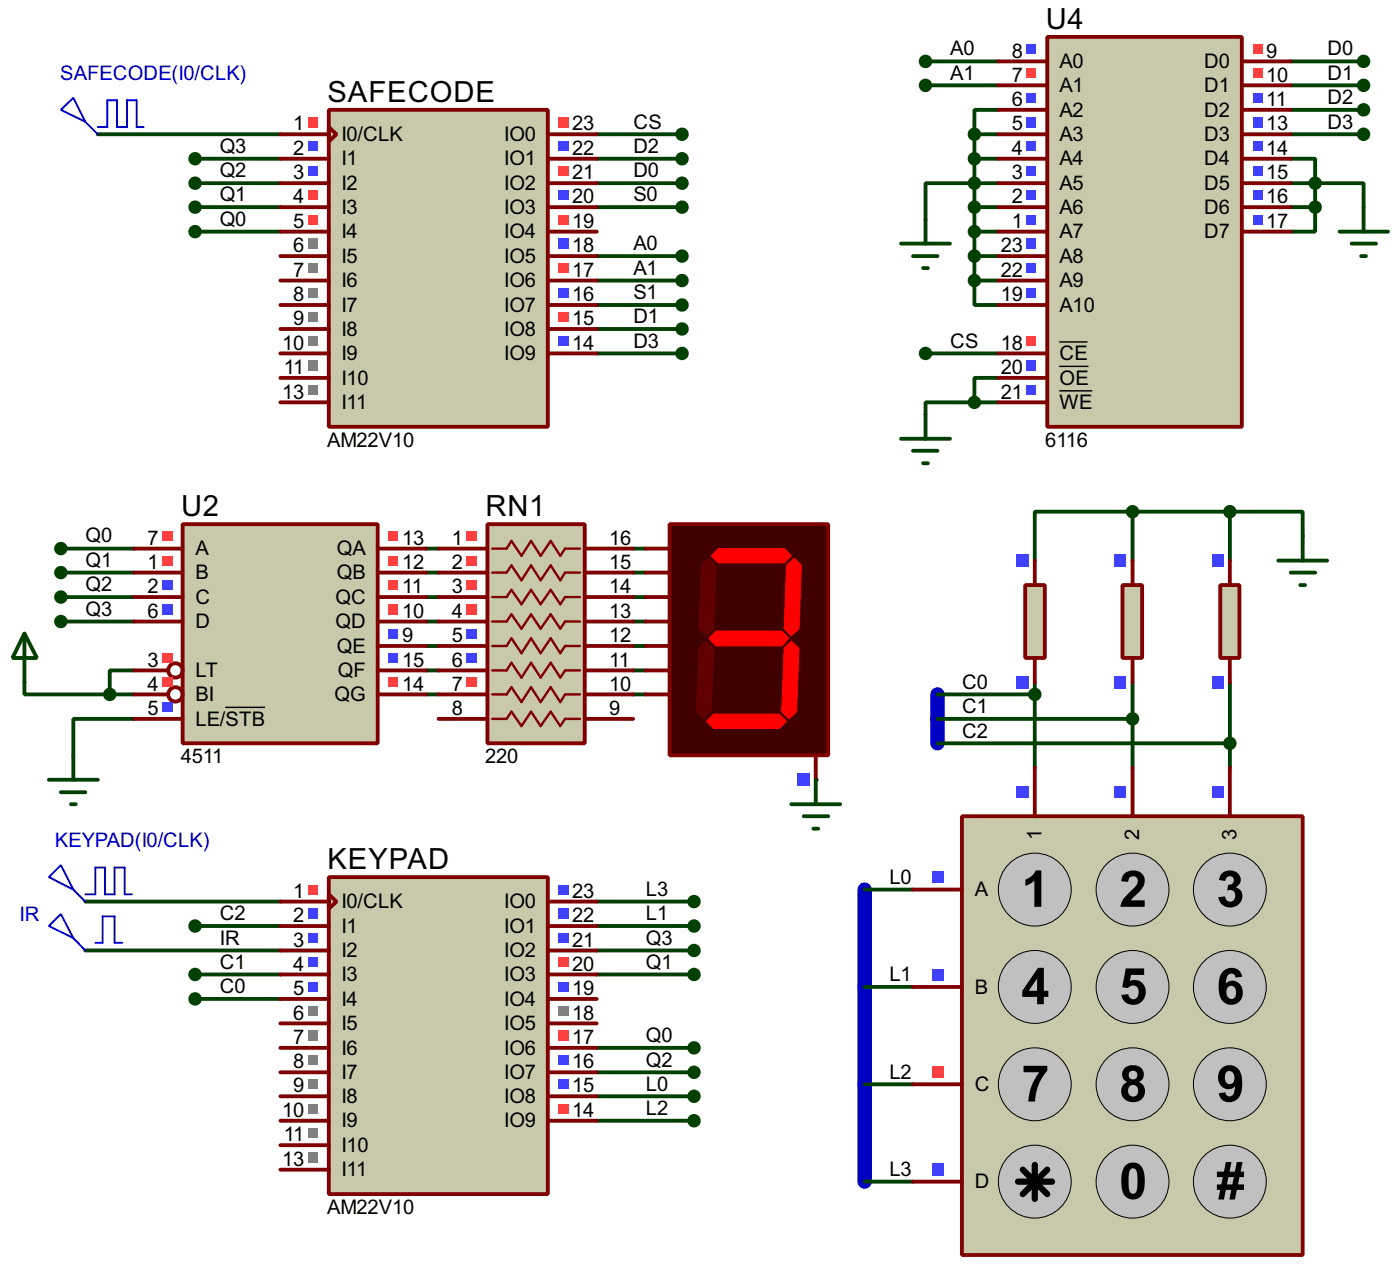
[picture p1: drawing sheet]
<svg xmlns="http://www.w3.org/2000/svg" width="146mm" height="133mm" viewBox="0 0 146 133" stroke-linecap="round" stroke-linejoin="round" font-family="sans-serif">
<path d="M97.8 72.4v5.1M90.2 92.8v30.4" fill="none" stroke="#0000c0" stroke-width="1.5"/>
<g fill="none" stroke="#004000" stroke-width=".4">
<path d="M10.2 14h19.1M20.4 16.6h8.9M20.4 19.1h8.9M62.3 14h8.9M62.3 16.6h8.9M62.3 19.1h8.9M96.6 6.4h7.6M96.6 8.9h7.6M101.7 14h2.5M101.7 16.6h2.5M101.7 14v15.3M104.2 11.5h-2.5v2.5"/>
<path d="M104.2 19.1h-7.6v3.8M134.7 16.6h2.5v2.5M134.7 14h7.6M134.7 19.1h2.5M134.7 6.4h7.6M134.7 8.9h7.6M134.7 11.5h7.6M137.2 19.1h5.1v2.5M137.2 19.1v2.5M20.4 21.6h8.9M20.4 24.2h8.9M62.3 21.6h8.9"/>
<path d="M62.3 26.7h8.9M62.3 29.3h8.9M62.3 31.8h8.9M62.3 34.3h8.9M62.3 36.9h8.9M96.6 36.9h7.6M101.7 29.3v2.5h2.5M101.7 21.6h2.5M101.7 24.2h2.5M101.7 26.7h2.5M101.7 29.3h2.5M104.2 39.4h-2.5v2.6"/>
<path d="M134.7 21.6h2.5M137.2 21.6v2.6h-2.5M6.4 57.2h7.6M6.4 59.7h7.6M44.5 57.2h1.3M44.5 59.7h1.3M66.1 57.2h1.3M66.1 59.7h1.3M101.7 42h-5.1v1.2M101.7 42h2.5M118.2 53.4h-10.2v5.1M118.2 53.4v5.1"/>
<path d="M118.2 53.4h10.1M128.3 53.4h7.6v2.5M128.3 53.4v5.1M6.4 62.3h7.6M6.4 64.8h7.6M14 75h-6.3v3.8M14 69.9h-2.5v2.5h2.5M44.5 72.4h1.3M44.5 62.3h1.3M44.5 64.8h1.3M44.5 67.4h1.3M44.5 69.9h1.3"/>
<path d="M66.1 72.4h1.3M66.1 62.3h1.3M66.1 64.8h1.3M66.1 67.4h1.3M66.1 69.9h1.3M97.8 72.4h10.2M97.8 77.5h30.5M97.8 75h20.4M108 71.2v8.9M118.2 71.2v8.9M128.3 71.2v8.9M8.9 94h20.4"/>
<path d="M8.9 99.1h20.4M20.4 96.6h8.9M62.3 94h10.1M62.3 96.6h10.1M62.3 99.1h10.1M90.2 92.8h5.1M20.4 101.6h8.9M20.4 104.2h8.9M62.3 101.6h10.1M62.3 109.3h10.1M62.3 111.8h10.1M62.3 114.3h10.1"/>
<path d="M62.3 116.9h10.1M90.2 113.1h5.1M90.2 102.9h5.1M90.2 123.2h5.1"/>
</g>
<circle cx="85.1" cy="81.3" r=".2" fill="#004000"/>
<path d="M2.6 71.2v1.2h8.9" fill="none" stroke="#004000" stroke-width=".4"/>
<path d="M34.3 11.5h22.9v33h-22.9z" fill="#c8c8aa" stroke="#800000" stroke-width=".4"/>
<g fill="none" stroke="#800000" stroke-width=".4">
<path d="M29.3 14h5M29.3 16.6h5M29.3 19.1h5M34.3 13.3l.8 .7-.8 .8zM57.2 14h5.1M57.2 16.6h5.1M57.2 19.1h5.1M29.3 21.6h5M29.3 24.2h5M29.3 26.7h5M29.3 29.3h5M29.3 31.8h5"/>
<path d="M29.3 34.3h5M29.3 36.9h5M29.3 39.4h5M57.2 21.6h5.1M57.2 24.2h5.1M57.2 26.7h5.1M57.2 29.3h5.1M57.2 31.8h5.1M57.2 34.3h5.1M57.2 36.9h5.1M29.3 42h5"/>
</g>
<path d="M32.2 12.2h1v1.1h-1z" fill="#ff4040"/>
<g fill="#4040ff">
<path d="M32.2 14.8h1v1h-1z"/>
<path d="M32.2 17.3h1v1h-1z"/>
</g>
<g fill="#ff4040">
<path d="M32.2 19.9h1v1h-1z"/>
<path d="M32.2 22.4h1v1h-1z"/>
</g>
<g fill="#808080">
<path d="M32.2 24.9h1v1.1h-1z"/>
<path d="M32.2 27.5h1v1h-1z"/>
<path d="M32.2 30h1v1h-1z"/>
<path d="M32.2 32.6h1v1h-1z"/>
<path d="M32.2 35.1h1v1h-1z"/>
<path d="M32.2 37.6h1v1.1h-1z"/>
<path d="M32.2 40.2h1v1h-1z"/>
</g>
<path d="M58.3 12.2h1.1v1.1h-1.1z" fill="#ff4040"/>
<path d="M58.3 14.8h1.1v1h-1.1z" fill="#4040ff"/>
<path d="M58.3 17.3h1.1v1h-1.1z" fill="#ff4040"/>
<path d="M58.3 19.9h1.1v1h-1.1z" fill="#4040ff"/>
<path d="M58.3 22.4h1.1v1h-1.1z" fill="#ff4040"/>
<path d="M58.3 24.9h1.1v1.1h-1.1z" fill="#4040ff"/>
<path d="M58.3 27.5h1.1v1h-1.1z" fill="#ff4040"/>
<path d="M58.3 30h1.1v1h-1.1z" fill="#4040ff"/>
<path d="M58.3 32.6h1.1v1h-1.1z" fill="#ff4040"/>
<path d="M58.3 35.1h1.1v1h-1.1z" fill="#4040ff"/>
<path d="M6.4 11.5l1.3-1.3 1.2 2.5zM8.9 12.7l1.3 1.3M10.2 13.3h1v-2.8h1v2.8h1.1v-2.8h1v2.8h.7" fill="none" stroke="#0000c0" stroke-width=".2"/>
<g fill="#004000" stroke="#004000" stroke-width=".4">
<circle cx="20.3" cy="16.6" r=".5"/>
<circle cx="20.3" cy="19.1" r=".5"/>
<circle cx="20.3" cy="21.6" r=".5"/>
<circle cx="20.3" cy="24.2" r=".5"/>
<circle cx="71.1" cy="14" r=".5"/>
<circle cx="71.1" cy="16.6" r=".5"/>
<circle cx="71.1" cy="19.1" r=".5"/>
<circle cx="71.1" cy="21.6" r=".5"/>
<circle cx="71.1" cy="26.7" r=".5"/>
<circle cx="71.1" cy="29.3" r=".5"/>
<circle cx="71.1" cy="31.8" r=".5"/>
<circle cx="71.1" cy="34.3" r=".5"/>
<circle cx="71.1" cy="36.9" r=".5"/>
</g>
<path d="M109.3 3.9h20.3v40.6h-20.3z" fill="#c8c8aa" stroke="#800000" stroke-width=".4"/>
<g fill="none" stroke="#800000" stroke-width=".4">
<path d="M104.2 6.4h5.1M104.2 8.9h5.1M104.2 11.5h5.1M104.2 14h5.1M104.2 16.6h5.1M104.2 19.1h5.1M129.6 6.4h5.1M129.6 8.9h5.1M129.6 11.5h5.1M129.6 14h5.1M129.6 16.6h5.1M129.6 19.1h5.1"/>
<path d="M104.2 21.6h5.1M104.2 24.2h5.1M104.2 26.7h5.1M104.2 29.3h5.1M104.2 31.8h5.1M104.2 36.9h5.1M104.2 39.4h5.1M129.6 21.6h5.1M129.6 24.2h5.1M104.2 42h5.1"/>
</g>
<path d="M110.5 35.7h3M110.5 38.2h3.1M110.5 40.8h3.5" fill="none" stroke="#000" stroke-width=".15"/>
<path d="M107.1 4.6h1v1h-1z" fill="#4040ff"/>
<path d="M107.1 7.2h1v1h-1z" fill="#ff4040"/>
<g fill="#4040ff">
<path d="M107.1 9.7h1v1h-1z"/>
<path d="M107.1 12.2h1v1.1h-1z"/>
<path d="M107.1 14.8h1v1h-1z"/>
<path d="M107.1 17.3h1v1h-1z"/>
<path d="M107.1 19.9h1v1h-1z"/>
<path d="M107.1 22.4h1v1h-1z"/>
<path d="M107.1 24.9h1v1.1h-1z"/>
<path d="M107.1 27.5h1v1h-1z"/>
<path d="M107.1 30h1v1h-1z"/>
</g>
<path d="M107.1 35.1h1v1h-1z" fill="#ff4040"/>
<g fill="#4040ff">
<path d="M107.1 37.6h1v1.1h-1z"/>
<path d="M107.1 40.2h1v1h-1z"/>
</g>
<g fill="#ff4040">
<path d="M130.7 4.6h1v1h-1z"/>
<path d="M130.7 7.2h1v1h-1z"/>
</g>
<g fill="#4040ff">
<path d="M130.7 9.7h1v1h-1z"/>
<path d="M130.7 12.2h1v1.1h-1z"/>
<path d="M130.7 14.8h1v1h-1z"/>
<path d="M130.7 17.3h1v1h-1z"/>
<path d="M130.7 19.9h1v1h-1z"/>
<path d="M130.7 22.4h1v1h-1z"/>
</g>
<g fill="#004000" stroke="#004000" stroke-width=".4">
<circle cx="101.6" cy="29.3" r=".5"/>
<circle cx="101.6" cy="26.7" r=".5"/>
<circle cx="101.6" cy="24.2" r=".5"/>
<circle cx="101.6" cy="21.6" r=".5"/>
<circle cx="101.6" cy="19.1" r=".5"/>
<circle cx="101.6" cy="16.6" r=".5"/>
<circle cx="101.6" cy="14" r=".5"/>
<circle cx="96.5" cy="6.4" r=".5"/>
<circle cx="96.5" cy="8.9" r=".5"/>
<circle cx="142.2" cy="6.4" r=".5"/>
<circle cx="142.2" cy="8.9" r=".5"/>
<circle cx="142.2" cy="11.5" r=".5"/>
<circle cx="142.2" cy="14" r=".5"/>
<circle cx="137.2" cy="21.6" r=".5"/>
<circle cx="137.2" cy="19.1" r=".5"/>
<circle cx="101.6" cy="42" r=".5"/>
<circle cx="96.5" cy="36.9" r=".5"/>
</g>
<path d="M94 25.4h5.1M95.3 26.7h2.5M96.3 28h.5M96.6 22.9v2.5M139.8 24.2h5M141 25.4h2.6M142 26.7h.5M142.3 21.6v2.6M94 45.8h5.1M95.3 47h2.5M96.3 48.3h.5M96.6 43.2v2.6" fill="none" stroke="#004000" stroke-width=".4"/>
<path d="M34.3 91.5h22.9v33h-22.9z" fill="#c8c8aa" stroke="#800000" stroke-width=".4"/>
<g fill="none" stroke="#800000" stroke-width=".4">
<path d="M29.3 94h5M29.3 96.6h5M29.3 99.1h5M34.3 93.3l.8 .7-.8 .8zM57.2 94h5.1M57.2 96.6h5.1M57.2 99.1h5.1M29.3 101.6h5M29.3 104.2h5M29.3 106.7h5M29.3 109.3h5M29.3 111.8h5"/>
<path d="M29.3 114.3h5M29.3 116.9h5M29.3 119.4h5M57.2 101.6h5.1M57.2 104.2h5.1M57.2 106.7h5.1M57.2 109.3h5.1M57.2 111.8h5.1M57.2 114.3h5.1M57.2 116.9h5.1M29.3 122h5"/>
</g>
<path d="M32.2 92.3h1v1h-1z" fill="#ff4040"/>
<g fill="#4040ff">
<path d="M32.2 94.8h1v1h-1z"/>
<path d="M32.2 97.3h1v1h-1z"/>
<path d="M32.2 99.9h1v1h-1z"/>
<path d="M32.2 102.4h1v1h-1z"/>
</g>
<g fill="#808080">
<path d="M32.2 105h1v1h-1z"/>
<path d="M32.2 107.5h1v1h-1z"/>
<path d="M32.2 110h1v1h-1z"/>
<path d="M32.2 112.6h1v1h-1z"/>
<path d="M32.2 115.1h1v1h-1z"/>
<path d="M32.2 117.7h1v1h-1z"/>
<path d="M32.2 120.2h1v1h-1z"/>
</g>
<g fill="#4040ff">
<path d="M58.3 92.3h1.1v1h-1.1z"/>
<path d="M58.3 94.8h1.1v1h-1.1z"/>
<path d="M58.3 97.3h1.1v1h-1.1z"/>
</g>
<path d="M58.3 99.9h1.1v1h-1.1z" fill="#ff4040"/>
<path d="M58.3 102.4h1.1v1h-1.1z" fill="#4040ff"/>
<path d="M58.3 105h1.1v1h-1.1z" fill="#808080"/>
<path d="M58.3 107.5h1.1v1h-1.1z" fill="#ff4040"/>
<g fill="#4040ff">
<path d="M58.3 110h1.1v1h-1.1z"/>
<path d="M58.3 112.6h1.1v1h-1.1z"/>
</g>
<path d="M58.3 115.1h1.1v1h-1.1z" fill="#ff4040"/>
<g fill="#004000" stroke="#004000" stroke-width=".4">
<circle cx="72.4" cy="94" r=".5"/>
<circle cx="72.4" cy="96.6" r=".5"/>
<circle cx="72.4" cy="99.1" r=".5"/>
<circle cx="72.4" cy="101.6" r=".5"/>
<circle cx="72.4" cy="109.3" r=".5"/>
<circle cx="72.4" cy="111.8" r=".5"/>
<circle cx="72.4" cy="114.3" r=".5"/>
<circle cx="72.4" cy="116.9" r=".5"/>
<circle cx="20.3" cy="104.2" r=".5"/>
<circle cx="20.3" cy="101.6" r=".5"/>
<circle cx="20.3" cy="96.6" r=".5"/>
</g>
<path d="M5.1 91.5l1.3-1.3 1.3 2.6zM5.1 96.6l1.3-1.3 1.3 2.5zM7.7 92.8l1.2 1.2M7.7 97.8l1.2 1.3M8.9 93.3h1.1v-2.8h1v2.8h1v-2.8h1v2.8h.8M10 98.3h.7v-2.7h1.3v2.7h.8" fill="none" stroke="#0000c0" stroke-width=".2"/>
<path d="M100.4 85.1h35.5v45.8h-35.5z" fill="#c8c8aa" stroke="#800000" stroke-width=".4"/>
<g fill="#c0c0c0" stroke="#000" stroke-width=".1">
<circle cx="107.9" cy="92.8" r="3.8"/>
<circle cx="118.1" cy="92.8" r="3.8"/>
<circle cx="128.3" cy="92.8" r="3.8"/>
<circle cx="107.9" cy="102.9" r="3.8"/>
<circle cx="118.1" cy="102.9" r="3.8"/>
<circle cx="128.3" cy="102.9" r="3.8"/>
<circle cx="107.9" cy="113.1" r="3.8"/>
<circle cx="118.1" cy="113.1" r="3.8"/>
<circle cx="128.3" cy="113.1" r="3.8"/>
<circle cx="107.9" cy="123.2" r="3.8"/>
<circle cx="118.1" cy="123.2" r="3.8"/>
<circle cx="128.3" cy="123.2" r="3.8"/>
</g>
<path d="M106.2 123.2h3.6M106.7 122l2.6 2.5M108 121.5v3.5M109.3 122l-2.6 2.5" fill="none" stroke="#000" stroke-width=".65"/>
<path d="M95.3 92.8h5.1M108 80.1v5M118.2 80.1v5M128.3 80.1v5M95.3 102.9h5.1M95.3 113.1h5.1M95.3 123.2h5.1" fill="none" stroke="#800000" stroke-width=".4"/>
<g fill="#4040ff">
<path d="M106.1 82h1.3v1.2h-1.3z"/>
<path d="M116.3 82h1.2v1.2h-1.2z"/>
<path d="M126.4 82h1.3v1.2h-1.3z"/>
<path d="M97.2 90.9h1.3v1.2h-1.3z"/>
<path d="M97.2 101h1.3v1.3h-1.3z"/>
</g>
<path d="M97.2 111.2h1.3v1.2h-1.3z" fill="#ff4040"/>
<path d="M97.2 121.3h1.3v1.3h-1.3z" fill="#4040ff"/>
<path d="M107 61h2v7.6h-2z" fill="#c8c8aa" stroke="#800000" stroke-width=".4"/>
<path d="M108 58.5v2.5M108 68.6v2.6" fill="none" stroke="#800000" stroke-width=".4"/>
<g fill="#4040ff">
<path d="M106.1 70.5h1.3v1.3h-1.3z"/>
<path d="M106.1 57.8h1.3v1.3h-1.3z"/>
</g>
<path d="M117.1 61h2.1v7.6h-2.1z" fill="#c8c8aa" stroke="#800000" stroke-width=".4"/>
<path d="M118.2 58.5v2.5M118.2 68.6v2.6" fill="none" stroke="#800000" stroke-width=".4"/>
<g fill="#4040ff">
<path d="M116.3 70.5h1.2v1.3h-1.2z"/>
<path d="M116.3 57.8h1.2v1.3h-1.2z"/>
</g>
<path d="M127.3 61h2v7.6h-2z" fill="#c8c8aa" stroke="#800000" stroke-width=".4"/>
<path d="M128.3 58.5v2.5M128.3 68.6v2.6" fill="none" stroke="#800000" stroke-width=".4"/>
<g fill="#4040ff">
<path d="M126.4 70.5h1.3v1.3h-1.3z"/>
<path d="M126.4 57.8h1.3v1.3h-1.3z"/>
</g>
<g fill="#004000" stroke="#004000" stroke-width=".4">
<circle cx="118.1" cy="53.4" r=".5"/>
<circle cx="128.3" cy="53.4" r=".5"/>
<circle cx="107.9" cy="72.4" r=".5"/>
<circle cx="118.1" cy="75" r=".5"/>
<circle cx="128.3" cy="77.5" r=".5"/>
</g>
<path d="M133.4 58.5h5.1M134.7 59.7h2.5M135.9 55.9v2.6M135.7 61h.5" fill="none" stroke="#004000" stroke-width=".4"/>
<path d="M19.1 54.7h20.3v22.8h-20.3z" fill="#c8c8aa" stroke="#800000" stroke-width=".4"/>
<g fill="none" stroke="#800000" stroke-width=".4">
<path d="M14 57.2h5.1M14 59.7h5.1M39.4 57.2h5.1M39.4 59.7h5.1M14 62.3h5.1M14 64.8h5.1M14 69.9h3.6M14 72.4h3.6M14 75h5.1M39.4 62.3h5.1M39.4 64.8h5.1M39.4 69.9h5.1"/>
<path d="M39.4 72.4h5.1M39.4 67.4h5.1"/>
<circle cx="18.3" cy="69.9" r=".75"/>
<circle cx="18.3" cy="72.4" r=".75"/>
</g>
<path d="M23.5 73.8h4.2" fill="none" stroke="#000" stroke-width=".15"/>
<g fill="#ff4040">
<path d="M16.9 55.4h1.1v1h-1.1z"/>
<path d="M16.9 58h1.1v1h-1.1z"/>
</g>
<g fill="#4040ff">
<path d="M16.9 60.5h1.1v1h-1.1z"/>
<path d="M16.9 63h1.1v1.1h-1.1z"/>
</g>
<g fill="#ff4040">
<path d="M16.9 68.1h1.1v1h-1.1z"/>
<path d="M16.9 70.7h1.1v1h-1.1z"/>
</g>
<path d="M16.9 73.2h1.1v1h-1.1z" fill="#4040ff"/>
<g fill="#ff4040">
<path d="M40.6 55.4h1v1h-1z"/>
<path d="M40.6 58h1v1h-1z"/>
<path d="M40.6 60.5h1v1h-1z"/>
<path d="M40.6 63h1v1.1h-1z"/>
</g>
<g fill="#4040ff">
<path d="M40.6 65.6h1v1h-1z"/>
<path d="M40.6 68.1h1v1h-1z"/>
</g>
<path d="M40.6 70.7h1v1h-1z" fill="#ff4040"/>
<path d="M7.7 78.8v2.5M5.1 81.3h5.1M6.4 82.6h2.5M7.4 83.9h.5" fill="none" stroke="#004000" stroke-width=".4"/>
<g fill="#004000" stroke="#004000" stroke-width=".4">
<circle cx="11.4" cy="72.4" r=".5"/>
<circle cx="6.3" cy="57.2" r=".5"/>
<circle cx="6.3" cy="59.7" r=".5"/>
<circle cx="6.3" cy="62.3" r=".5"/>
<circle cx="6.3" cy="64.8" r=".5"/>
</g>
<path d="M50.9 54.7h10.1v22.8h-10.1z" fill="#c8c8aa" stroke="#800000" stroke-width=".4"/>
<path d="M51.4 57.2h1.5l.5-.8 1 1.6 1-1.6 1 1.6 1.1-1.6 1 1.6 .5-.8h1.5M51.4 59.7h1.5l.5-.7 1 1.5 1-1.5 1 1.5 1.1-1.5 1 1.5 .5-.8h1.5M51.4 62.3h1.5l.5-.8 1 1.5 1-1.5 1 1.5 1.1-1.5 1 1.5 .5-.7h1.5M51.4 64.8h1.5l.5-.7 1 1.5 1-1.5 1 1.5 1.1-1.5 1 1.5 .5-.8h1.5M51.4 67.4h1.5l.5-.8 1 1.5 1-1.5 1 1.5 1.1-1.5 1 1.5 .5-.7h1.5M51.4 69.9h1.5l.5-.8 1 1.6 1-1.6 1 1.6 1.1-1.6 1 1.6 .5-.8h1.5M51.4 72.4h1.5l.5-.7 1 1.5 1-1.5 1 1.5 1.1-1.5 1 1.5 .5-.8h1.5M51.4 75h1.5l.5-.8 1 1.5 1-1.5 1 1.5 1.1-1.5 1 1.5 .5-.7h1.5" fill="none" stroke="#800000" stroke-width=".25"/>
<g fill="none" stroke="#800000" stroke-width=".4">
<path d="M45.8 57.2h5.1M45.8 59.7h5.1M61 57.2h5.1M61 59.7h5.1M45.8 62.3h5.1M45.8 64.8h5.1M45.8 67.4h5.1M45.8 69.9h5.1M45.8 72.4h5.1M45.8 75h5.1M61 62.3h5.1M61 64.8h5.1"/>
<path d="M61 67.4h5.1M61 69.9h5.1M61 72.4h5.1M61 75h5.1"/>
</g>
<g fill="#ff4040">
<path d="M48.7 55.4h1v1h-1z"/>
<path d="M48.7 58h1v1h-1z"/>
<path d="M48.7 60.5h1v1h-1z"/>
<path d="M48.7 63h1v1.1h-1z"/>
</g>
<g fill="#4040ff">
<path d="M48.7 65.6h1v1h-1z"/>
<path d="M48.7 68.1h1v1h-1z"/>
</g>
<path d="M48.7 70.7h1v1h-1z" fill="#ff4040"/>
<path d="M69.9 54.7h16.5v24.1h-16.5z" fill="#400000" stroke="#800000" stroke-width=".4"/>
<g fill="#f00" stroke="#f00" stroke-width=".1">
<path d="M74.2 58l.8-.8h6.8l.8 .8-.8 .7h-6.8z" fill-rule="evenodd"/>
<path d="M82.1 59l.8-.8 .7 .8-.2 6.6-.8 .7-.8-.7z" fill-rule="evenodd"/>
<path d="M81.8 67.6l.8-.7 .8 .7-.3 6.6-.8 .8-.7-.8z" fill-rule="evenodd"/>
<path d="M73.7 75.2l.8-.7h6.8l.8 .7-.8 .8h-6.8z" fill-rule="evenodd"/>
<path d="M74.7 65.8h6.9l.7 .8-.7 .8h-6.9l-.7-.8z" fill-rule="evenodd"/>
</g>
<g fill="#600000" stroke="#600000" stroke-width=".1">
<path d="M72.9 67.6l.8-.7 .8 .7-.3 6.6-.7 .8-.8-.8z" fill-rule="evenodd"/>
<path d="M73.2 59l.8-.8 .7 .8-.2 6.6-.8 .7-.8-.7z" fill-rule="evenodd"/>
</g>
<path d="M67.4 57.2h2.5M67.4 59.7h2.5M67.4 62.3h2.5M67.4 64.8h2.5M67.4 67.4h2.5M67.4 69.9h2.5M67.4 72.4h2.5M85.1 78.8v2.5" fill="none" stroke="#800000" stroke-width=".4"/>
<path d="M83.2 80.7h1.3v1.3h-1.3z" fill="#4040ff"/>
<path d="M2.6 66.1l1.3 2.5h-2.6zM2.6 66.1v5.1M82.6 83.9h5.1M83.9 85.1h2.5M84.9 86.4h.5M85.1 81.3v2.6" fill="none" stroke="#004000" stroke-width=".4"/>
<g font-size="5.9">
<text x="106.6" y="94.5">1</text>
<text x="116.8" y="94.5">2</text>
<text x="126.9" y="94.5">3</text>
<text x="106.6" y="104.7">4</text>
<text x="116.8" y="104.7">5</text>
<text x="126.9" y="104.7">6</text>
<text x="106.6" y="114.9">7</text>
<text x="116.8" y="114.9">8</text>
<text x="126.9" y="114.9">9</text>
<text x="116.8" y="125">0</text>
<text x="126.9" y="125">#</text>
</g>
<g font-size="3.4">
<text x="109.1" y="3">U4</text>
<text x="34.2" y="10.6">SAFECODE</text>
<text x="18.9" y="53.9">U2</text>
<text x="50.7" y="53.9">RN1</text>
<text x="34.2" y="90.7">KEYPAD</text>
</g>
<g font-size="2.4">
<text x="99.1" y="5.8">A0</text>
<text x="105.6" y="6">8</text>
<text x="132.1" y="6">9</text>
<text x="138.5" y="5.8">D0</text>
<text x="99.1" y="8.3">A1</text>
<text x="105.6" y="8.5">7</text>
<text x="105.6" y="11.1">6</text>
<text x="110.5" y="7.1">A0</text>
<text x="110.5" y="9.6">A1</text>
<text x="125.6" y="7.1">D0</text>
<text x="125.6" y="9.6">D1</text>
<text x="132.1" y="8.5">10</text>
<text x="132.1" y="11.1">11</text>
<text x="138.5" y="8.3">D1</text>
<text x="138.5" y="10.9">D2</text>
<text x="22.9" y="15.9">Q3</text>
<text x="30.6" y="13.6">1</text>
<text x="30.6" y="16.2">2</text>
<text x="35.6" y="14.7">I0/CLK</text>
<text x="35.6" y="17.3">I1</text>
<text x="52.6" y="14.7">IO0</text>
<text x="52.6" y="17.3">IO1</text>
<text x="59.7" y="13.6">23</text>
<text x="59.7" y="16.2">22</text>
<text x="66.1" y="13.4">CS</text>
<text x="66.1" y="15.9">D2</text>
<text x="105.6" y="13.6">5</text>
<text x="105.6" y="16.2">4</text>
<text x="110.5" y="12.2">A2</text>
<text x="110.5" y="14.7">A3</text>
<text x="110.5" y="17.3">A4</text>
<text x="125.6" y="12.2">D2</text>
<text x="125.6" y="14.7">D3</text>
<text x="125.6" y="17.3">D4</text>
<text x="132.1" y="13.6">13</text>
<text x="132.1" y="16.2">14</text>
<text x="138.5" y="13.4">D3</text>
<text x="22.9" y="18.5">Q2</text>
<text x="22.9" y="21">Q1</text>
<text x="22.9" y="23.6">Q0</text>
<text x="30.6" y="18.7">3</text>
<text x="30.6" y="21.2">4</text>
<text x="30.6" y="23.8">5</text>
<text x="35.6" y="19.8">I2</text>
<text x="35.6" y="22.3">I3</text>
<text x="52.6" y="19.8">IO2</text>
<text x="52.6" y="22.3">IO3</text>
<text x="59.7" y="18.7">21</text>
<text x="59.7" y="21.2">20</text>
<text x="59.7" y="23.8">19</text>
<text x="66.1" y="18.5">D0</text>
<text x="66.1" y="21">S0</text>
<text x="105.6" y="18.7">3</text>
<text x="105.6" y="21.2">2</text>
<text x="105.6" y="23.8">1</text>
<text x="110.5" y="19.8">A5</text>
<text x="110.5" y="22.3">A6</text>
<text x="125.6" y="19.8">D5</text>
<text x="125.6" y="22.3">D6</text>
<text x="132.1" y="18.7">15</text>
<text x="132.1" y="21.2">16</text>
<text x="132.1" y="23.8">17</text>
<text x="30.6" y="26.3">6</text>
<text x="30.6" y="28.9">7</text>
<text x="35.6" y="24.9">I4</text>
<text x="35.6" y="27.4">I5</text>
<text x="35.6" y="30">I6</text>
<text x="52.6" y="24.9">IO4</text>
<text x="52.6" y="27.4">IO5</text>
<text x="52.6" y="30">IO6</text>
<text x="59.7" y="26.3">18</text>
<text x="59.7" y="28.9">17</text>
<text x="66.1" y="26.1">A0</text>
<text x="66.1" y="28.6">A1</text>
<text x="104.4" y="26.3">23</text>
<text x="104.4" y="28.9">22</text>
<text x="110.5" y="24.9">A7</text>
<text x="110.5" y="27.4">A8</text>
<text x="110.5" y="30">A9</text>
<text x="125.6" y="24.9">D7</text>
<text x="30.6" y="31.4">8</text>
<text x="30.6" y="33.9">9</text>
<text x="35.6" y="32.5">I7</text>
<text x="35.6" y="35">I8</text>
<text x="52.6" y="32.5">IO7</text>
<text x="52.6" y="35">IO8</text>
<text x="59.7" y="31.4">16</text>
<text x="59.7" y="33.9">15</text>
<text x="66.1" y="31.2">S1</text>
<text x="66.1" y="33.7">D1</text>
<text x="104.4" y="31.4">19</text>
<text x="110.5" y="32.5">A10</text>
<text x="29.5" y="36.5">10</text>
<text x="29.5" y="41.6">13</text>
<text x="29.6" y="39">11</text>
<text x="35.6" y="37.6">I9</text>
<text x="35.6" y="40.1">I10</text>
<text x="52.6" y="37.6">IO9</text>
<text x="59.7" y="36.5">14</text>
<text x="66.1" y="36.3">D3</text>
<text x="99.1" y="36.3">CS</text>
<text x="104.4" y="36.5">18</text>
<text x="104.4" y="39">20</text>
<text x="104.4" y="41.6">21</text>
<text x="110.5" y="37.6">CE</text>
<text x="110.5" y="40.1">OE</text>
<text x="34.1" y="46.6">AM22V10</text>
<text x="35.6" y="42.7">I11</text>
<text x="109.1" y="46.6">6116</text>
<text x="110.5" y="42.7">WE</text>
<text x="8.9" y="56.6">Q0</text>
<text x="8.9" y="59.1">Q1</text>
<text x="15.4" y="56.8">7</text>
<text x="15.4" y="59.3">1</text>
<text x="20.4" y="57.9">A</text>
<text x="35.1" y="57.9">QA</text>
<text x="42" y="56.8">13</text>
<text x="42" y="59.3">12</text>
<text x="47.2" y="56.8">1</text>
<text x="47.2" y="59.3">2</text>
<text x="63.6" y="56.8">16</text>
<text x="63.6" y="59.3">15</text>
<text x="8.9" y="61.7">Q2</text>
<text x="8.9" y="64.2">Q3</text>
<text x="15.4" y="61.9">2</text>
<text x="15.4" y="64.4">6</text>
<text x="20.4" y="60.4">B</text>
<text x="20.4" y="63">C</text>
<text x="20.4" y="65.5">D</text>
<text x="35" y="63">QC</text>
<text x="35" y="65.5">QD</text>
<text x="35.1" y="60.4">QB</text>
<text x="42" y="61.9">11</text>
<text x="42" y="64.4">10</text>
<text x="47.2" y="61.9">3</text>
<text x="47.2" y="64.4">4</text>
<text x="63.6" y="61.9">14</text>
<text x="63.6" y="64.4">13</text>
<text x="15.4" y="69.5">3</text>
<text x="20.4" y="70.6">LT</text>
<text x="35.1" y="68.1">QE</text>
<text x="35.2" y="70.6">QF</text>
<text x="42" y="67">9</text>
<text x="42" y="69.5">15</text>
<text x="47.2" y="67">5</text>
<text x="47.2" y="69.5">6</text>
<text x="63.6" y="67">12</text>
<text x="63.6" y="69.5">11</text>
<text x="100.4" y="71.8">C0</text>
<text x="15.4" y="72">4</text>
<text x="15.4" y="74.6">5</text>
<text x="20.4" y="73.1">BI</text>
<text x="20.4" y="75.7">LE/STB</text>
<text x="34.9" y="73.1">QG</text>
<text x="42" y="72">14</text>
<text x="47.2" y="72">7</text>
<text x="47.2" y="74.6">8</text>
<text x="63.6" y="72">10</text>
<text x="63.6" y="74.6">9</text>
<text x="100.4" y="76.9">C2</text>
<text x="100.4" y="74.4">C1</text>
<text x="18.9" y="79.6">4511</text>
<text x="50.6" y="79.6">220</text>
<text x="108.7" y="87.6" transform="rotate(-90 108.7 87.6)">1</text>
<text x="118.9" y="87.6" transform="rotate(-90 118.9 87.6)">2</text>
<text x="129" y="87.5" transform="rotate(-90 129 87.5)">3</text>
<text x="22.9" y="96">C2</text>
<text x="30.6" y="93.6">1</text>
<text x="35.6" y="94.7">I0/CLK</text>
<text x="52.6" y="94.7">IO0</text>
<text x="59.7" y="93.6">23</text>
<text x="67.4" y="93.4">L3</text>
<text x="67.4" y="96">L1</text>
<text x="92.8" y="92.2">L0</text>
<text x="101.7" y="93.5">A</text>
<text x="22.9" y="101">C1</text>
<text x="22.9" y="98.5">IR</text>
<text x="30.6" y="96.2">2</text>
<text x="30.6" y="98.7">3</text>
<text x="30.6" y="101.2">4</text>
<text x="35.6" y="97.3">I1</text>
<text x="35.6" y="99.8">I2</text>
<text x="52.6" y="97.3">IO1</text>
<text x="52.6" y="99.8">IO2</text>
<text x="59.7" y="96.2">22</text>
<text x="59.7" y="98.7">21</text>
<text x="59.7" y="101.2">20</text>
<text x="67.4" y="98.5">Q3</text>
<text x="67.4" y="101">Q1</text>
<text x="22.9" y="103.6">C0</text>
<text x="30.6" y="103.8">5</text>
<text x="30.6" y="106.3">6</text>
<text x="35.6" y="102.3">I3</text>
<text x="35.6" y="104.9">I4</text>
<text x="35.6" y="107.4">I5</text>
<text x="52.6" y="102.3">IO3</text>
<text x="52.6" y="104.9">IO4</text>
<text x="52.6" y="107.4">IO5</text>
<text x="59.7" y="103.8">19</text>
<text x="59.7" y="106.3">18</text>
<text x="92.8" y="102.3">L1</text>
<text x="101.7" y="103.6">B</text>
<text x="30.6" y="108.9">7</text>
<text x="30.6" y="111.4">8</text>
<text x="30.6" y="113.9">9</text>
<text x="35.6" y="110">I6</text>
<text x="35.6" y="112.5">I7</text>
<text x="52.6" y="110">IO6</text>
<text x="52.6" y="112.5">IO7</text>
<text x="59.7" y="108.9">17</text>
<text x="59.7" y="111.4">16</text>
<text x="59.7" y="113.9">15</text>
<text x="67.4" y="108.7">Q0</text>
<text x="67.4" y="111.2">Q2</text>
<text x="67.4" y="113.7">L0</text>
<text x="92.8" y="112.5">L2</text>
<text x="101.7" y="113.8">C</text>
<text x="29.5" y="116.5">10</text>
<text x="29.6" y="119">11</text>
<text x="35.6" y="115">I8</text>
<text x="35.6" y="117.6">I9</text>
<text x="52.6" y="115">IO8</text>
<text x="52.6" y="117.6">IO9</text>
<text x="59.7" y="116.5">14</text>
<text x="67.4" y="116.3">L2</text>
<text x="29.5" y="121.6">13</text>
<text x="35.6" y="120.1">I10</text>
<text x="35.6" y="122.7">I11</text>
<text x="92.8" y="122.6">L3</text>
<text x="101.7" y="123.9">D</text>
<text x="34.1" y="126.6">AM22V10</text>
</g>
<g font-size="2.4" fill="#0000c0">
<text x="6.3" y="8.3">SAFECODE(I0/CLK)</text>
<text x="5.7" y="88.4">KEYPAD(I0/CLK)</text>
<text x="2" y="96">IR</text>
</g>
</svg>
